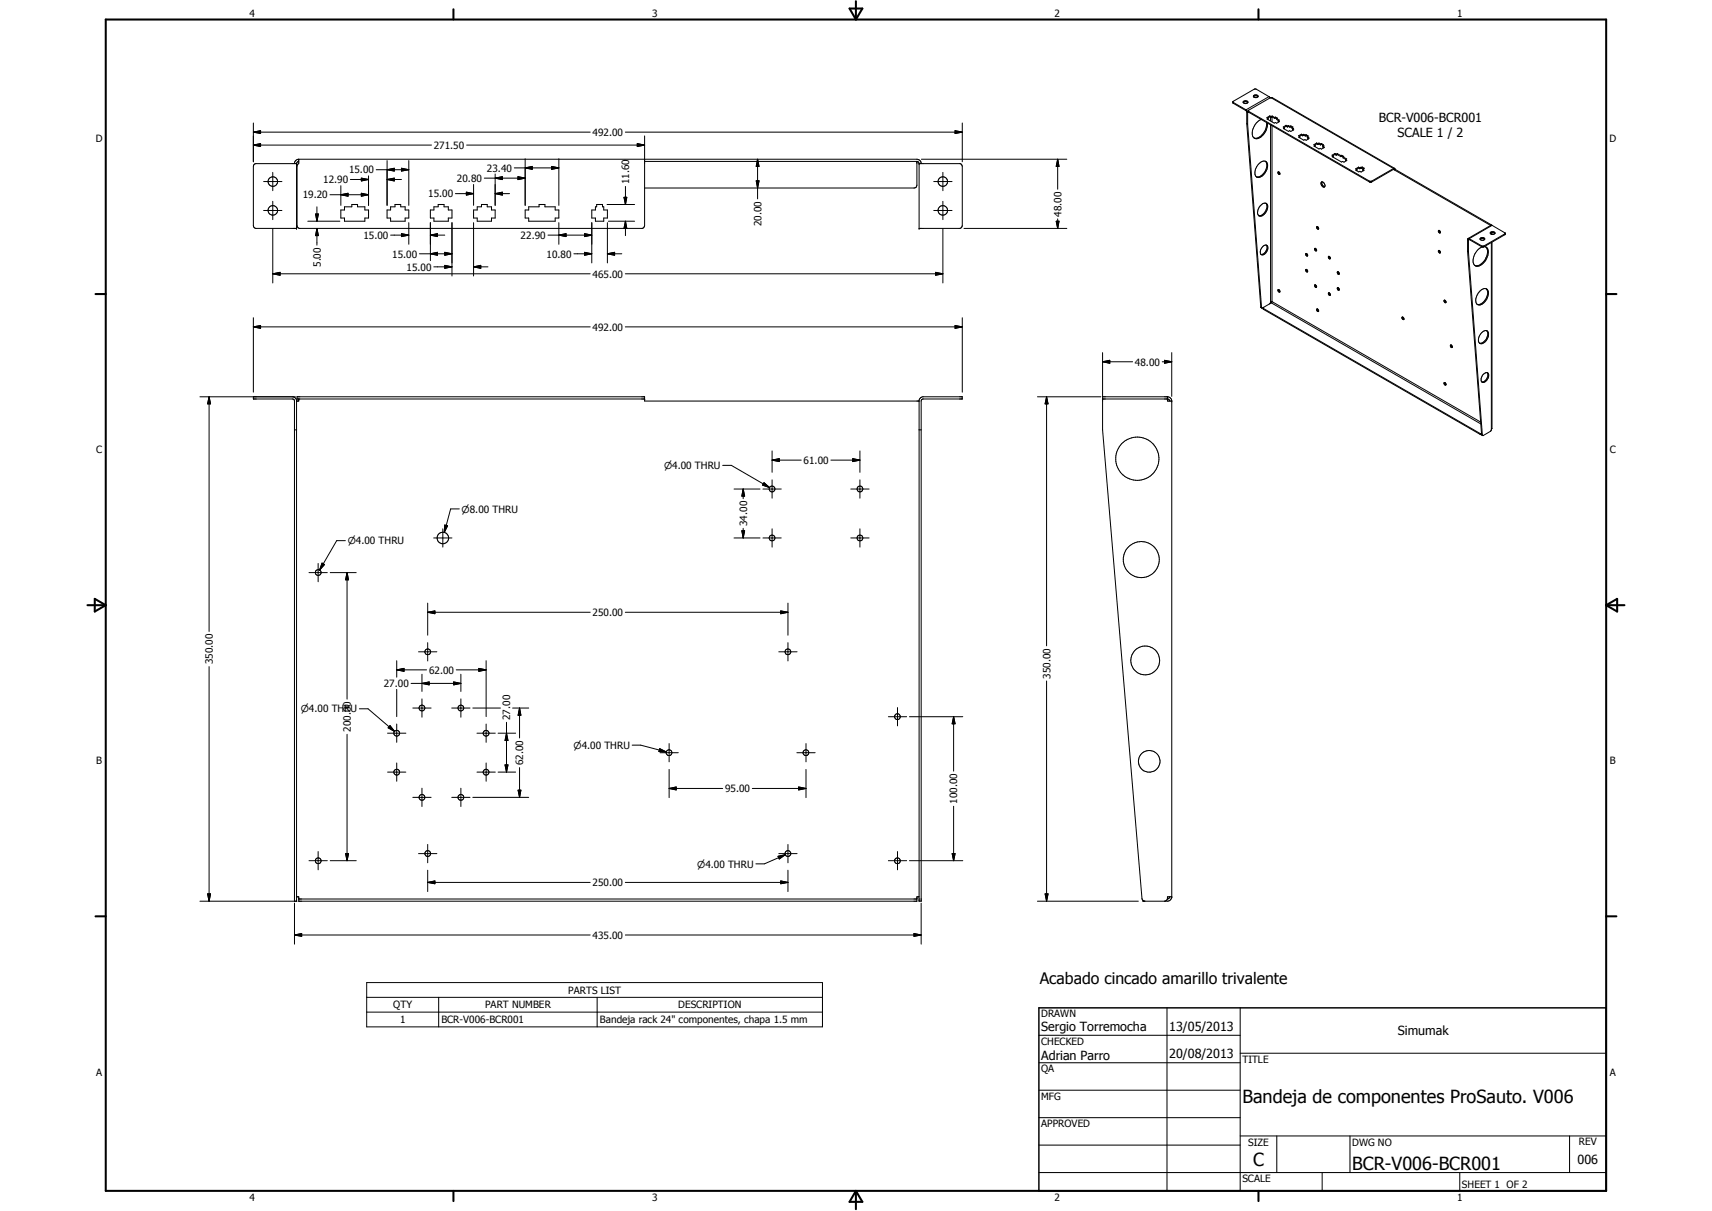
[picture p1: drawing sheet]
<svg xmlns="http://www.w3.org/2000/svg" width="594mm" height="420mm" viewBox="0 0 594 420" stroke-linecap="round" stroke-linejoin="round" font-family="sans-serif">
<g fill="none" stroke="#000" stroke-width=".35">
<path d="M427.8 35.4l.2 .2M428 35.6v.3M428 35.9l4.4 2.5M428 35.6l4.4 2.5M431.4 35.6a1.12 1.12 0 0 1 1.6 0M431.4 35.6a1.04 1.04 0 0 0 1.6 0M431.4 35.6a.83 .83 0 0 1 .8-.7 .83 .83 0 0 1 .8 .7M432.4 38.1v.3M432.4 38.1l.5 .9M432.4 38.4l.2 .3v4.2M432.6 38.9l.3 .1M432.9 39v4.1"/>
<path d="M433.2 38.5l.1 .2M433.2 38.9l-.3 .1M433.3 38.7v.2M433.3 38.9l42 24.3M433.3 38.7l42 24.2M435 33.6a1.04 1.04 0 0 1 1.5 0M435.1 33.1a.85 .85 0 0 1 .8-.2 .85 .85 0 0 1 .6 .6 .88 .88 0 0 1-.8 .4 .88 .88 0 0 1-.7-.6zM440.3 33.5l-4.8-2.6-7.5 4.2v.8M440.3 33.5l-7.9 4.6M440.3 33.5l.5 .5M441.1 34h-.4l-7.5 4.3 .1 .6M441.1 34l.4-.1 42.4 24.5"/>
<path d="M441.1 34l42.5 24.5M87.9 45.8l2.5-.5v1zM87.9 50.3l2.5-.5v1zM87.9 42.7v13.4M87.9 45.8h116.9M87.9 50.3h61.8M88.3 56.9l14.6-.1v22.4h-14.2l-.6-.3-.2-.7v-20.5zM94.7 59.8v6.4M103.7 55.2l-1.1 .5-.4 1.1M103.7 56l-.5 .2-.3 .6M103.7 55.2h214.5l1 .5 .5 1.1M130.5 58.9h11.4"/>
<path d="M134.3 58.9l2.5-.5v1zM134.3 55.7v15.5M139.3 58.4l2.6 .5-2.6 .5zM141.9 55.7v15.5M161.9 50.3h61.8M178.5 58.3h15.4M182.2 58.3l2.5-.6v1.1zM182.2 55.1v16.1M191.4 57.7l2.5 .6-2.5 .5zM193.9 55.1v16.1M217 45.8h116.9M221.1 49.8l2.6 .5-2.6 .5z"/>
<path d="M223.7 47.2v31l-.4 .8-.4 .2h-119l-.6-.3-.2-.7v-20.5l.1-.5 .5-.4v-1.6M223.7 56h94.6l.6 .8M262.9 55.2l.5 2.5h-1zM262.9 55.2v13.8M318.2 56v8.3l-.2 .6-.8 .3h-93.5M318.9 56.8h14.3l.5 .3 .2 .6v20.5l-.4 .8-.3 .2h-14.3zM319.7 55.2h50.5M327.2 59.8v6.4M331.4 45.3l2.5 .5-2.5 .5zM333.9 42.7v13.4M367 55.2l.5 2.5h-1zM367 55.2v10.5"/>
<path d="M432.6 42.9l4.9 63.6M432.6 42.9l.3 .2M432.9 43.1l4.9 63.6M436.9 56.8a1.54 1.54 0 0 1 1.5-1 1.54 1.54 0 0 1 1.4 1.1 3.9 3.9 0 0 1-3.6 4.6 3.1 3.1 0 0 1 .4-4.4zM437.6 41.4a5.1 5.1 0 0 0-2.7 6.2l.4 .4M439.1 55.9a3.8 3.8 0 0 1-3.1 5.4M439.5 42.5a5.8 5.8 0 0 1-2.2 4.9l-1 .5-.9 .1M439.8 42.7a5.1 5.1 0 0 1-4 5.4l-.6-.2M440 41.1l-.3 .2 2.5 1.4 .4-.2 .4 .3 1-.6-.4-.3M440 41.1l-.1 .3M440.6 40.2l.5 .3M440.6 40.2l-1 .6 .4 .3"/>
<path d="M440.6 40.5l-.7 .4M440.6 40.2v.3M440.6 40.5l.5 .3M440.9 43.3v61.5l-.4 .7M440.9 40.7v1.3M441.1 40.5v.3M441.4 43.6v61.2l-.3 .3M441.4 40.6v1.7M441.4 40.3l.9 .5M441.4 40.3v.3M441.4 40.6l.9 .5M441.4 40.6l-.3 .2"/>
<path d="M441.4 40.3l-.3 .2M442.3 40.8v.3M442.6 40.6l.7 .4-.2 .2M442.6 40.6v.3M442.6 40.9l.5 .3M442.6 40.6l-.3 .2M442.6 40.9l-.3 .2M443.1 41.2l.8 .5-.3 .2M443.1 41.2v.3l.6 .4M443.6 41.9l.1 .4M443.7 59.6l.4 .8M443.7 59.6l-.2 .1v.5l.6 .2"/>
<path d="M445.7 44.3l-.4 .3 1.8 1 .4-.3 .4 .3 1-.6-.4-.2M445.7 44.3l-.1 .4M446.3 43.5l-1 .6 .4 .2M446.3 43.8l-.8 .4M446.3 43.5v.3M446.3 43.5l.4 .2M446.3 43.8l.4 .3M446.7 43.7v.4M447.1 43.9l-.4 .2M447.1 43.6v.3M447.1 43.6l-.4 .1M447.1 43.6l.5 .3"/>
<path d="M447.1 43.9l.5 .3M447.6 43.9v.3M447.9 43.7l.7 .4-.3 .1M447.9 43.7v.3M447.9 44l.5 .2M447.9 43.7l-.3 .2M447.9 44l-.3 .2M448.3 44.2l.6 .4-.4 .2M448.3 44.2v.4l.3 .1M448.5 44.8l.2 .4M451.1 47.4l-.4 .2 1.7 1 .4-.2 .5 .3 .9-.6-.4-.3M451.1 47.4l-.2 .4"/>
<path d="M451.6 46.6l.4 .2M451.6 46.6l-1 .5 .5 .3M451.6 46.9l-.8 .4M451.6 46.6v.3M451.6 46.9l.4 .2M452 46.8v.3M452.4 46.9l-.4 .2M452.4 46.6v.3M452.4 46.6l-.4 .2M452.4 46.6l.6 .3M452.4 46.9l.6 .3M453 46.9v.3"/>
<path d="M453.2 46.7l.7 .5-.3 .1M453.2 46.7v.3M453.2 47l.5 .3M453.2 46.7l-.2 .2M453.2 47l-.2 .2M453.6 47.3v.3l.3 .2M453.6 47.3l.6 .3-.4 .2M453.8 47.8l.2 .5M456.3 50.5l-.3 .2 1.7 1 .4-.2 .4 .2 1.1-.5-.5-.3M456.3 50.5l-.1 .3M456.9 49.6v.3M456.9 49.6l-1 .6 .4 .3"/>
<path d="M456.9 49.9l-.7 .4M456.9 49.6l.4 .3M456.9 49.9l.4 .3M457.3 49.9v.3M457.7 49.7l.5 .3M457.7 49.7v.3M457.7 50l.5 .3M457.7 50l-.4 .2M457.7 49.7l-.4 .2M458.2 50v.3M458.5 49.8l.7 .4-.2 .2M458.5 49.8v.3"/>
<path d="M458.5 50.1l.5 .2M458.5 49.8l-.3 .2M458.5 50.1l-.3 .2M459 50.4l.2 .4M459 50.4l.5 .3-.4 .2M459.1 50.9l.2 .4M462.7 54.1l-.2 .4M462.7 54.1l-.4 .3 3.2 1.8 .4-.2 .5 .3 1-.6-.5-.3M463.2 53.6l.5 .2M463.2 53.3l.5 .2M463.2 53.3l-1 .5 .5 .3M463.2 53.6l-.7 .4"/>
<path d="M463.2 53.3v.3M463.7 53.5v.3M464 53.3v.3M464 53.6l-.3 .2M464 53.3l-.3 .2M464 53.3l1.3 .7M464 53.6l1.3 .8M465.3 54v.4M465.6 53.9l.7 .4-.3 .1M465.6 53.9v.3M465.6 54.2l.4 .2M465.6 53.9l-.3 .1"/>
<path d="M465.6 54.2l-.3 .2M466 54.4l1.3 .8-.4 .2M466 54.4v.4l1.1 .5M466.9 55.4l.2 .4M470.9 58.8l-.4 .3 1 .5 .4-.2 .4 .3 1-.6-.4-.3M470.9 58.8l-.2 .4M471.4 58l-1 .6 .5 .2M471.4 58.3l-.7 .4M471.4 58v.3M471.4 58l.4 .3M471.4 58.3l.4 .2M471.8 58.3v.2"/>
<path d="M472.3 58l.1 .1M472.3 58v.3M472.3 58.3l.1 .1M472.3 58.3l-.5 .2M472.3 58l-.5 .3M472.4 58.1v.3M472.7 58l.7 .4-.3 .1M472.7 58v.3M472.7 58.3l.4 .2M472.7 58l-.3 .1M472.7 58.3l-.3 .1M472.9 58.8l.2 .5"/>
<path d="M473.1 58.5l.2 .1-.4 .2M473.1 58.5v.2M483.6 58.8l-7.7 4.4M483.6 58.5l-7.7 4.4M483.6 58.8l.2 .1M483.7 58.7h.1M483.7 58.7l-.1 .1M483.7 58.7l.1 .2M483.8 58.9l33.4 19.3M483.9 58.4l-.3 .1M483.9 58.4l.2 .4M484.1 58.8l33.5 19.3"/>
<path d="M484.1 58.8l-.3 .1M91.5 63h6.3M91.5 73h6.3M94.7 69.8v6.4M94.7 79.4v18.8M106.8 76.8h11.1M109.5 74.3h1l-.5 2.5zM110 79.2l.5 2.5h-1zM110 71.8v5M110 79.2v5.8M114.5 67.6h13.4M118.3 67.6l2.5-.5v1z"/>
<path d="M118.3 72.9h1.2v-1.1h2.6v-.8h2v.8h2.5v1.1h1.3v2.7h-1.3v1.2h-7.1v-1.2h-1.2zM118.3 64.4v6.8M121.6 62.3h6.3M125.4 67.1l2.5 .5-2.5 .5zM125.4 61.8l2.5 .5-2.5 .5zM127.9 61v10.2M134.3 62.3l2.5-.5v1zM134.3 72.9h1.2v-1.1h1.6v-.8h2v.8h1.5v1.1h1.3v2.7h-1.3v1.2h-5.1v-1.2h-1.2zM134.3 62.3h5M141.9 77.3v7.5M149.3 72.9h1.3v-1.1h1.5v-.8h2v.8h1.5v1.1h1.2v2.7h-1.2v1.2h-5v-1.2h-1.3zM149.3 77.3v13.1"/>
<path d="M156.8 77.3v18.5M158 67.2h6.3M161.8 66.7l2.5 .5-2.5 .5zM164.3 72.9h1.3v-1.1h1.5v-.8h2v.8h1.5v1.1h1.2v2.7h-1.2v1.2h-5v-1.2h-1.3zM164.3 64v7.2M164.3 77.3v18.5M168.1 61.8h14.1M171.8 67.2l2.5-.5v1zM171.8 61.8l2.5-.5v1zM171.8 60.4v10.8M171.8 67.2h5M179.7 61.3l2.5 .5-2.5 .5z"/>
<path d="M182.2 72.9h1.3v-1.1h3.6v-.8h2v.8h3.6v1.1h1.2v2.7h-1.2v1.2h-9.2v-1.2h-1.3zM193.9 77.3v7.5M205.4 77.3v13.9M207 71h2.1v.8h.4v1.1h1.3v2.7h-1.3v1.2h-2.9v-1.2h-1.2v-2.7h1.2v-1.1h.4zM210.6 71h9.6M210.8 77.3v13.9M211.1 76.8h9.1M216.5 68.5h1l-.5 2.5zM217 76.8l.5 2.4h-1zM217 64.7v6.3M217 76.8v4.9M217 76.8l.5 2.4"/>
<path d="M217 76.8l-.5 2.4M262.4 62.7h1l-.5 2.5zM324 63h6.4M324 73h6.4M327.2 69.8v6.4M327.2 79.4v18.8M334.5 79.2h35.7M366.5 76.8h1l-.5 2.4zM367 75.9v3.3M437.8 71a1.25 1.25 0 0 1 1.7-.3 1.25 1.25 0 0 1 .3 1.7 2.78 2.78 0 0 1-2.9 2.5 2.71 2.71 0 0 1 .9-3.9zM439.2 70.5a2.99 2.99 0 0 1-2.4 4.3M457.1 78.6l.5 .8"/>
<path d="M457.1 78.6a.45 .45 0 0 0-.1 .6 .45 .45 0 0 0 .6 .2M458.5 63.2a1.03 1.03 0 0 1 1.1 .6 1.03 1.03 0 0 1-.2 1.1h-.2a1.29 1.29 0 0 1-.7-1.7zM458.7 63.1a1.34 1.34 0 0 0 1 1.7M475.3 62.9h.6M475.3 62.9v.3M475.3 63.2h.6M475.9 62.9v.3M499.2 80a.46 .46 0 0 1 .5 .2 .46 .46 0 0 1-.2 .6l-.3-.3zM499.4 79.9l.4 .8M517.2 78.2h.1M517.2 78.2v.1M517.6 78.1l-8.2 4.7"/>
<path d="M517.6 78.1l.2 .1M517.8 78.2l4.5 2.6v.5M517.8 78.2l-8 4.6M94.7 95l2.5-.5v1zM94.7 95h110.1M135.5 81.6h6.4M139.3 81.1l2.6 .5-2.6 .5zM145.5 88.1h11.3M149.3 81.6l2.5-.5v1zM149.3 88.1l2.5-.6v1.1zM149.3 81.6h5M150.5 92.6h6.3"/>
<path d="M154.3 87.5l2.5 .6-2.5 .5zM154.3 92.1l2.5 .5-2.5 .5zM164.3 92.6l2.5-.5v1zM164.3 92.6h5M190.2 81.6h15.2M193.9 81.6l2.5-.5v1zM199.1 88.1h6.3M202.9 81.1l2.5 .5-2.5 .5zM202.9 87.5l2.5 .6-2.5 .5zM210.8 88.1l2.5-.6v1.1zM210.8 88.1h5M217 95h110.2"/>
<path d="M324.6 94.5l2.6 .5-2.6 .5zM438.1 85.7a1.06 1.06 0 0 1 1.5-.6 1.06 1.06 0 0 1 .2 1.7 1.58 1.58 0 0 1-2.3 1.3 2.52 2.52 0 0 1 .6-2.4zM439.4 85a2.29 2.29 0 0 1-1.8 3.3M453.1 88v.1M453.3 88l.5 .7M453.3 93.5l.5 .7M453.4 88a.44 .44 0 0 1 .4 .4 .44 .44 0 0 1-.3 .4l-.4-.7M453.4 93.5l-.3 .1v.4l.4 .4 .3-.2M453.4 88h-.3M453.4 93.5l.4 .7M456.2 86.3a.53 .53 0 0 1 .6 .1 .53 .53 0 0 1 0 .6h-.4zM456.4 86.1l.5 .8"/>
<path d="M456.4 98.8l.5 .8M456.4 98.8a.44 .44 0 0 0-.1 .6 .44 .44 0 0 0 .6 .2M461.2 88.9l.4 .8M461.2 88.9a.44 .44 0 0 0-.1 .6 .44 .44 0 0 0 .5 .2M464.3 94.3l.4 .7M464.3 99.8l.4 .7M464.3 94.3h-.1a.46 .46 0 0 0-.1 .6 .46 .46 0 0 0 .6 .1M464.3 99.8h-.1a.49 .49 0 0 0-.1 .6 .49 .49 0 0 0 .6 .2M464.3 99.8l.4 .8M499.2 86.9a.46 .46 0 0 1 .5 .3 .46 .46 0 0 1-.2 .6l-.3-.4zM499.4 86.9l.4 .7M509.3 83.1l.3 .1"/>
<path d="M509.3 83.1v4.1M509.3 87.2l4.8 63.5M509.3 87.2l.3 .1M509.4 82.8h.4M509.4 82.8l-.1 .3M509.6 83.2v4.1M509.6 87.3l4.8 63.6M509.8 83.1l4.4 2.5M509.8 82.8l4.4 2.5M509.8 82.8v.3M509.8 83.1l-.2 .1M513.6 83a1.04 1.04 0 0 0 1.6 0"/>
<path d="M513.6 83.1a1.04 1.04 0 0 1 1.6 0M513.6 83a.81 .81 0 0 1 .8-.6 .81 .81 0 0 1 .8 .6M514.2 85.6h.7M514.2 85.3h.7M514.2 85.3v.3M514.9 85.3v.3M515.1 85.6a2 2 0 0 1 1.2 3 4.9 4.9 0 0 1-3.6 3.8 1.61 1.61 0 0 1-1.5-2.2 5.6 5.6 0 0 1 3.1-4.5M515.6 85.6a4.4 4.4 0 0 1-1.3 5.7 2.51 2.51 0 0 1-2.5 .8M517.5 81.3h.2M517.5 84.2v64.9l-.4 .6-2.6 1.4M517.5 80.8v.5M517.7 80.7l1 .3"/>
<path d="M517.7 80.7l-.5 .3M517.7 84.1v64.6l-.2 .2M517.7 80.7v.6M518.7 81l-1 .3M518.7 81a.83 .83 0 0 0-.8-.6 .83 .83 0 0 0-.8 .6l.4 .3M522.2 81.2v.2M522.2 81.4l-7.3 4.2M522.2 81.2l-7.3 4.1M522.3 81.1l-.1 .1M522.3 81.3l-.1 .1M522.3 81v.1M522.3 81.3h.1"/>
<path d="M87.9 113.4l2.5-.5v1zM87.9 110.2v25.9M87.9 113.4h116.9M217 113.4h116.9M331.4 112.9l2.5 .5-2.5 .5zM333.9 110.2v25.9M437.5 106.5v.2M437.5 106.5l.3 .2M437.5 106.7h.1M437.8 106.7v.1M438.4 106.8l.1 .3M438.5 107.1v.3"/>
<path d="M438.5 106.6v.8M438.5 106.6l-.5 .3-.4-.2M438.5 107.1l75.1 43.3M438.5 107.4l75.1 43.3M440.9 104.6h.4l72.5 41.8M441.1 105.1l-2.6 1.5M441.1 105.1l72.7 42M443.7 100.5l.4 .7M443.7 100.5a.45 .45 0 0 0-.2 .5 .45 .45 0 0 0 .6 .3M443.7 100.5l.4 .8M456.9 107.2a.46 .46 0 0 1 .6 .3 .46 .46 0 0 1-.2 .6l-.4-.4zM457.1 107.2l.5 .7"/>
<path d="M461 101.6l.5 .2 .1 .6a.5 .5 0 0 1-.6-.1 .5 .5 0 0 1 0-.7zM461.2 101.6l.4 .7M486.7 110l.5 .7M486.8 110a.43 .43 0 0 0-.2 .6 .43 .43 0 0 0 .6 .2M486.8 110l.4 .8M501.3 104.1l.5 .8M501.3 104.1a.44 .44 0 0 0-.1 .6 .44 .44 0 0 0 .6 .2M503.3 119.8a.48 .48 0 0 1 .6 .2 .48 .48 0 0 1-.1 .6l-.4-.3zM503.5 119.7l.5 .7M513.5 101a1.55 1.55 0 0 1 1.7-.9 1.55 1.55 0 0 1 1.3 1.3 4.2 4.2 0 0 1-3.4 4.4 2.2 2.2 0 0 1-.5-3.4zM514.1 115.4a1.25 1.25 0 0 1 1.4-.8 1.25 1.25 0 0 1 1 1.1 3.3 3.3 0 0 1-2.7 3.6 2.3 2.3 0 0 1 .1-3.6zM515.7 100.2a3.8 3.8 0 0 1-2.9 5.5l-.2-.1"/>
<path d="M515.9 114.7a2.99 2.99 0 0 1-2.5 4.3M69.4 137.7h33.1M72.6 137.7l.5 2.4h-1.1zM72.6 137.7v81.4M87.9 137.7v.7h13.7l.6 .7v173.6M101.7 137.7l.8 .4 .4 .8v173.8M103.7 138.4v.7h-.8M223.7 138.4h-120.6v-.7h120.6v1.4h95.2M319.4 138.1l.7-.4h13.8v.7h-13.7l-.5 .7v173.6h-.8v-173.8zM360 137.7h22M363.2 137.7l.5 2.4h-1zM363.2 137.7v86.4"/>
<path d="M382.6 125.5l2.5-.5v1zM382.6 138.4h22.7l.5 .7M382.6 122.3v15.2M382.6 125.5h10.4M403.3 125.5h3.3M404.1 125l2.5 .5-2.5 .5zM405.1 137.7v1.4h1.5M406.6 122.3v15.2M501.3 132.7l.5 .8M501.3 132.7a.44 .44 0 0 0-.1 .6 .44 .44 0 0 0 .6 .2M514.7 129.9a1.03 1.03 0 0 1 .9-.6 1.03 1.03 0 0 1 1 .6 2.2 2.2 0 0 1-2.4 2.6 2.13 2.13 0 0 1 .5-2.6zM516.1 129.3a2.32 2.32 0 0 1-1.9 3.2"/>
<path d="M102.2 149.1h.7M267.9 159.6l2.5-.5v1zM267.9 156.5v7.4M267.9 159.6h10.1M288.3 159.6h10.1M295.9 159.1l2.5 .5-2.5 .5zM298.4 156.5v7.4M318.9 149.1h.8M513.6 150.7l.5 .1M513.6 150.4l.5 .1M513.6 150.4v.3M514.1 150.7l.3 .2"/>
<path d="M514.1 150.7l.4 .4M514.4 150.9l.1 .2M159.4 176.6h-3l-2.2 8.1M250.8 161.5h3l13.2 7.7M254.7 169.7h9M257.9 169.7l.5 2.4h-1zM257.9 169.7v3.3M264.7 169.7h6.4M265.1 167.5l1.9 1.7-2.4-.9zM267.9 166.5v6.3M295.2 169.7h6.4M298.4 166.5v6.3"/>
<path d="M107.2 198.7h6.4M110.4 195.5v6.3M111.8 195.4l.8 .5-1.7 1.9zM114.6 198.7h9M119.8 187.6h-3l-5.9 10.2M120.4 198.7l.5 2.5h-1zM120.4 198.7v43.9M150.5 186.6h6.3M153.7 183.5v6.3M154.3 182.2l1 .2-1.1 2.3zM254.7 186.6h9M257.4 184.1h1l-.5 2.5z"/>
<path d="M257.9 183.3v3.3M264.7 186.6h6.4M267.9 183.5v6.3M295.2 186.6h6.4M298.4 183.5v6.3M148.4 212.4l2.5-.4v.9zM148.4 209.3v11.1M148.4 212.4h56.4M217 212.4h56.4M270.9 212l2.5 .4-2.5 .5zM273.4 209.3v11.1M72.6 231.3v81.4"/>
<path d="M137.7 232.4l2.5-.5v1zM137.7 229.2v5.7M137.7 239.2v9.4M137.7 232.4h10.3M142.7 237.1h17.2M145.2 226.1h6.4M146.4 237.1l2.5-.5v1zM146.4 233.9v6M148.4 223v6.3M157.4 236.6l2.5 .5-2.5 .5zM158.3 232.4h10.4M159.9 233.9v6"/>
<path d="M166.2 231.9l2.5 .5-2.5 .5zM168.7 229.2v19.4M270.2 226.1h6.4M273.4 223v6.3M363.2 236.3v76.4M120.4 254.8v43.8M124.7 245.9h3l9.2 7.8M134.5 254.4h6.3M135.3 251.8l1.6 1.9-2.2-1.2zM137.7 251.2v6.4M143.2 245.7h6.4M146.4 242.5v6.3"/>
<path d="M156.8 245.7h6.3M159.9 242.5v6.3M164.1 245.7h9.5M165.5 254.4h6.4M168.7 251.2v6.4M172.8 254.4h6.1M175.8 254.4l.5 2.5h-1zM175.8 250.6v17.3M177.9 245.7h5.6M180.3 245.7l.5 2.5h-1zM180.3 245.7v10.3M219.4 258.5h2.9l8.9 2.4"/>
<path d="M228.9 259.8l2.3 1.1-2.6-.2zM232.2 258v6.3M279.7 258v6.3M308.3 248.7h6.3M311.4 245.5v6.3M315.6 248.7h18.5M330.9 248.7l.5 2.4h-1zM330.9 248.7v18.8M134.5 267.9h6.3M137.7 264.7v6.4M143.2 276.6h6.4M146.4 273.5v6.3"/>
<path d="M156.8 276.6h6.3M159.9 273.5v6.3M164.1 276.6h19.4M165.5 267.9h6.4M168.7 264.7v6.4M172.8 267.9h6.1M175.3 265.4h1l-.5 2.5zM179.8 274.2h1l-.5 2.4zM180.3 266.3v10.3M229 261.2h6.4M232.2 273.6l2.4-.6v1.1zM232.2 267v9.7"/>
<path d="M232.2 273.6h18.6M261.1 273.6h18.6M276.5 261.2h6.4M277.1 273l2.6 .6-2.6 .5zM279.7 267v9.7M330.9 279.7v18.9M107.2 298.6h6.4M110.4 295.4v6.4M114.6 298.6h9M119.9 296.2h1l-.5 2.4zM145.2 296.2h6.4M148.4 293v6.3"/>
<path d="M270 297.1l2.5-.6-2.1 1.5zM270.2 296.2h6.4M272.5 296.5l-7.2 3.2h-3M273.4 293v6.3M308.3 298.6h6.3M311.4 295.4v6.4M315.6 298.6h18.5M330.4 296.2h1l-.5 2.4zM69.4 312.7h33.7M72 310.1h1.1l-.5 2.6zM102.2 313.4v14.2M102.9 311.1h.8v1.6h214.5v-1.6h.7"/>
<path d="M103.7 311.9h214.5M148.4 306.2l2.5-.6v1zM148.4 301.9v7.4M148.4 306.2h56.4M217 306.2h56.4M270.9 305.6l2.5 .6-2.5 .4zM273.4 301.9v7.4M319.7 313.4v14.2M360 312.7h35M362.7 310.1h1l-.5 2.6zM396.6 312.4v.3h8.5l.8-.3 .7-1v-172.5l-.5-.8-.7-.4h-22.8v11.4l13.7 162.6 .4 .8 .6 .2M405.1 311.9l-.4 .5-.6 .3"/>
<path d="M405.8 311.1v.4l-.7 .4M406.6 311.1h-1.5v.8M102.2 324.4l2.5-.5v1zM102.2 324.4h102.6M217 324.4h102.7M317.2 323.9l2.5 .5-2.5 .5zM127.2 340.9h158.2v15.4h-158.2zM127.2 346h158.2M127.2 351.2h158.2M152.2 346v10.3M207.2 346v10.3M360.5 359.2h69.9"/>
<path d="M405 349.7v63.5M430.4 349.7v63.5M360.5 368.7h69.9M360.5 378.2h69.9M430.4 365.4h127M360.5 387.8h69.9M360.5 397.3h69.9M430.4 394.1h127M443.1 394.1v12.7M468.5 394.1v12.7M544.7 394.1v12.7M360.5 406.8h196.9"/>
<path d="M458.8 406.8v6.4M506.6 406.8v6.4"/>
<circle cx="94.7" cy="63" r="1.65"/>
<circle cx="94.7" cy="73" r="1.66"/>
<circle cx="327.2" cy="73" r="1.64"/>
<circle cx="327.2" cy="63" r="1.66"/>
<circle cx="394.6" cy="159.2" r="7.5"/>
<circle cx="267.9" cy="169.7" r="1"/>
<circle cx="298.4" cy="169.7" r="1"/>
<circle cx="110.4" cy="198.6" r="1.01"/>
<circle cx="153.7" cy="186.6" r="1.99"/>
<circle cx="267.9" cy="186.7" r="1"/>
<circle cx="298.4" cy="186.6" r=".98"/>
<circle cx="396" cy="194.1" r="6.2"/>
<circle cx="148.4" cy="226.2" r="1"/>
<circle cx="273.4" cy="226.1" r=".98"/>
<circle cx="397.4" cy="229.1" r="5"/>
<circle cx="137.7" cy="254.4" r="1.01"/>
<circle cx="146.4" cy="245.6" r="1"/>
<circle cx="159.9" cy="245.6" r="1.01"/>
<circle cx="168.7" cy="254.4" r="1"/>
<circle cx="311.4" cy="248.7" r="1.01"/>
<circle cx="137.7" cy="267.9" r="1"/>
<circle cx="146.4" cy="276.6" r="1"/>
<circle cx="159.9" cy="276.6" r="1.01"/>
<circle cx="168.7" cy="267.9" r=".99"/>
<circle cx="232.2" cy="261.1" r="1.01"/>
<circle cx="279.7" cy="261.1" r="1.01"/>
<circle cx="398.8" cy="264.2" r="3.8"/>
<circle cx="110.4" cy="298.7" r=".99"/>
<circle cx="148.4" cy="296.1" r="1.01"/>
<circle cx="273.4" cy="296.1" r="1.01"/>
<circle cx="311.4" cy="298.7" r="1.01"/>
</g>
<g fill="#000">
<circle cx="102.9" cy="56.8" r=".18"/>
<circle cx="318.2" cy="56" r=".18"/>
<circle cx="318.9" cy="56.8" r=".18"/>
<circle cx="102.9" cy="79.2" r=".18"/>
<circle cx="318.9" cy="79.2" r=".18"/>
<circle cx="103.7" cy="138.4" r=".18"/>
<circle cx="223.7" cy="138.4" r=".18"/>
<circle cx="382.6" cy="138.4" r=".18"/>
<circle cx="405.1" cy="138.4" r=".18"/>
<circle cx="406.6" cy="139.1" r=".18"/>
<circle cx="406.6" cy="311.1" r=".18"/>
</g>
<g fill="none" stroke="#000" stroke-width=".71">
<path d="M36.7 6.8h520.7v406.4h-520.7zM157.3 3.2v3.6M294.8 3h4.4l-2.2 3.8zM297 .4v6.4M436.7 3.2v3.6M33.1 102h3.6M557.4 102h3.5M30.3 210h6.4M32.9 207.8l3.8 2.2-3.8 2.2zM557.4 210h6.3M557.4 210l3.8-2.2v4.4zM33.1 317.9h3.6"/>
<path d="M557.4 317.9h3.5M157.3 413.2v3.5M297 413.2v6.3M297 413.2l2.2 3.8h-4.4zM436.7 413.2v3.5"/>
</g>
<path d="M360.5 349.7h196.9v63.5h-196.9z" fill="none" stroke="#000" stroke-width=".51"/>
<g fill="#000">
<path d="M87.9 45.8l2.5-.5v1zM87.9 50.3l2.5-.5v1zM134.3 58.9l2.5-.5v1zM139.3 58.4l2.6 .5-2.6 .5zM182.2 58.3l2.5-.6v1.1zM191.4 57.7l2.5 .6-2.5 .5zM221.1 49.8l2.6 .5-2.6 .5zM262.9 55.2l.5 2.5h-1zM331.4 45.3l2.5 .5-2.5 .5zM367 55.2l.5 2.5h-1zM109.5 74.3h1l-.5 2.5zM118.3 67.6l2.5-.5v1z"/>
<path d="M125.4 67.1l2.5 .5-2.5 .5zM125.4 61.8l2.5 .5-2.5 .5zM134.3 62.3l2.5-.5v1zM161.8 66.7l2.5 .5-2.5 .5zM171.8 67.2l2.5-.5v1zM171.8 61.8l2.5-.5v1zM179.7 61.3l2.5 .5-2.5 .5zM216.5 68.5h1l-.5 2.5zM217 76.8l.5 2.4h-1zM262.4 62.7h1l-.5 2.5zM366.5 76.8h1l-.5 2.4zM94.7 95l2.5-.5v1z"/>
<path d="M110 79.2l.5 2.5h-1zM139.3 81.1l2.6 .5-2.6 .5zM149.3 81.6l2.5-.5v1zM149.3 88.1l2.5-.6v1.1zM154.3 87.5l2.5 .6-2.5 .5zM154.3 92.1l2.5 .5-2.5 .5zM164.3 92.6l2.5-.5v1zM193.9 81.6l2.5-.5v1zM202.9 81.1l2.5 .5-2.5 .5zM202.9 87.5l2.5 .6-2.5 .5zM210.8 88.1l2.5-.6v1.1zM324.6 94.5l2.6 .5-2.6 .5z"/>
<path d="M87.9 113.4l2.5-.5v1zM331.4 112.9l2.5 .5-2.5 .5zM382.6 125.5l2.5-.5v1zM404.1 125l2.5 .5-2.5 .5zM72.6 137.7l.5 2.4h-1.1zM267.9 159.6l2.5-.5v1zM363.2 137.7l.5 2.4h-1zM257.9 169.7l.5 2.4h-1zM265.1 167.5l1.9 1.7-2.4-.9zM295.9 159.1l2.5 .5-2.5 .5zM111.8 195.4l.8 .5-1.7 1.9zM154.3 182.2l1 .2-1.1 2.3z"/>
<path d="M257.4 184.1h1l-.5 2.5zM120.4 198.7l.5 2.5h-1zM148.4 212.4l2.5-.4v.9zM270.9 212l2.5 .4-2.5 .5zM137.7 232.4l2.5-.5v1zM146.4 237.1l2.5-.5v1zM157.4 236.6l2.5 .5-2.5 .5zM166.2 231.9l2.5 .5-2.5 .5zM135.3 251.8l1.6 1.9-2.2-1.2zM175.8 254.4l.5 2.5h-1zM180.3 245.7l.5 2.5h-1zM330.9 248.7l.5 2.4h-1z"/>
<path d="M175.3 265.4h1l-.5 2.5zM179.8 274.2h1l-.5 2.4zM228.9 259.8l2.3 1.1-2.6-.2zM232.2 273.6l2.4-.6v1.1zM277.1 273l2.6 .6-2.6 .5zM119.9 296.2h1l-.5 2.4zM270 297.1l2.5-.6-2.1 1.5zM330.4 296.2h1l-.5 2.4zM72 310.1h1.1l-.5 2.6zM148.4 306.2l2.5-.6v1zM270.9 305.6l2.5 .6-2.5 .4zM362.7 310.1h1l-.5 2.6z"/>
<path d="M102.2 324.4l2.5-.5v1zM317.2 323.9l2.5 .5-2.5 .5z"/>
</g>
<g font-size="6.3">
<text x="431.1" y="382.6">Bandeja de componentes ProSauto. V006</text>
<text x="434.8" y="404.7">C</text>
<text x="469.2" y="406">BCR-V006-BCR001</text>
</g>
<text font-size="5.5" x="360.8" y="341.5">Acabado cincado amarillo trivalente</text>
<g font-size="4.4">
<text x="478.4" y="42.2">BCR-V006-BCR001</text>
<text x="485" y="47.4">SCALE 1 / 2</text>
<text x="361.3" y="357.5">Sergio Torremocha</text>
<text x="405.7" y="357.7">13/05/2013</text>
<text x="485" y="359.2">Simumak</text>
<text x="361.3" y="367.9">Adrian Parro</text>
<text x="405.7" y="367.2">20/08/2013</text>
<text x="547.4" y="403.9">006</text>
</g>
<g font-size="3.5">
<text x="86.6" y="5.8">4</text>
<text x="226.3" y="5.8">3</text>
<text x="365.9" y="5.8">2</text>
<text x="505.6" y="5.8">1</text>
<text x="205.6" y="47.1">492.00</text>
<text x="33.3" y="49.4">D</text>
<text x="150.5" y="51.6">271.50</text>
<text x="558.5" y="49.4">D</text>
<text x="169" y="59.5">23.40</text>
<text x="112.2" y="63.6">12.90</text>
<text x="121.1" y="60.2">15.00</text>
<text x="158.6" y="63.1">20.80</text>
<text x="218.3" y="63.9" transform="rotate(-90 218.3 63.9)">11.60</text>
<text x="105.1" y="68.8">19.20</text>
<text x="148.6" y="68.5">15.00</text>
<text x="368.3" y="75.2" transform="rotate(-90 368.3 75.2)">48.00</text>
<text x="126.1" y="82.9">15.00</text>
<text x="180.7" y="82.9">22.90</text>
<text x="264.2" y="78.5" transform="rotate(-90 264.2 78.5)">20.00</text>
<text x="136.1" y="89.4">15.00</text>
<text x="189.6" y="89.4">10.80</text>
<text x="111.3" y="92.6" transform="rotate(-90 111.3 92.6)">5.00</text>
<text x="141.1" y="93.9">15.00</text>
<text x="205.6" y="96.3">465.00</text>
<text x="205.6" y="114.7">492.00</text>
<text x="393.8" y="126.8">48.00</text>
<text x="33.4" y="157.3">C</text>
<text x="278.8" y="161">61.00</text>
<text x="558.6" y="157.3">C</text>
<text x="259.2" y="182.5" transform="rotate(-90 259.2 182.5)">34.00</text>
<text x="205.6" y="213.7">250.00</text>
<text x="73.9" y="230.5" transform="rotate(-90 73.9 230.5)">350.00</text>
<text x="148.9" y="233.7">62.00</text>
<text x="133.2" y="238.3">27.00</text>
<text x="364.5" y="235.5" transform="rotate(-90 364.5 235.5)">350.00</text>
<text x="177.1" y="249.9" transform="rotate(-90 177.1 249.9)">27.00</text>
<text x="121.7" y="254" transform="rotate(-90 121.7 254)">200.00</text>
<text x="33.4" y="265.2">B</text>
<text x="181.6" y="265.5" transform="rotate(-90 181.6 265.5)">62.00</text>
<text x="558.6" y="265.2">B</text>
<text x="251.6" y="274.8">95.00</text>
<text x="332.2" y="278.9" transform="rotate(-90 332.2 278.9)">100.00</text>
<text x="205.6" y="307.4">250.00</text>
<text x="205.6" y="325.7">435.00</text>
<text x="197.2" y="344.8">PARTS LIST</text>
<text x="136.5" y="349.9">QTY</text>
<text x="168.4" y="349.8">PART NUMBER</text>
<text x="235.4" y="349.9">DESCRIPTION</text>
<text x="361.3" y="353">DRAWN</text>
<text x="138.8" y="355">1</text>
<text x="153.2" y="355">BCR-V006-BCR001</text>
<text x="208.1" y="355">Bandeja rack 24&quot; componentes, chapa 1.5 mm</text>
<text x="361.3" y="362.5">CHECKED</text>
<text x="431.1" y="368.7">TITLE</text>
<text x="33.4" y="373.2">A</text>
<text x="361.3" y="372.1">QA</text>
<text x="558.6" y="373.2">A</text>
<text x="361.3" y="381.6">MFG</text>
<text x="361.3" y="391.1">APPROVED</text>
<text x="433.1" y="397.5">SIZE</text>
<text x="469.2" y="397.5">DWG NO</text>
<text x="547.9" y="397.4">REV</text>
<text x="431.1" y="410.2">SCALE</text>
<text x="507.3" y="412.3">SHEET 1 OF 2</text>
<text x="86.6" y="416.7">4</text>
<text x="226.3" y="416.7">3</text>
<text x="365.9" y="416.7">2</text>
<text x="505.6" y="416.7">1</text>
</g>
<g font-size="3.3">
<text x="230.5" y="162.8">n4.00 THRU</text>
<text x="160.2" y="177.9">n8.00 THRU</text>
<text x="120.7" y="188.8">n4.00 THRU</text>
<text x="104.4" y="247.2">n4.00 THRU</text>
<text x="199" y="259.8">n4.00 THRU</text>
<text x="241.9" y="301">n4.00 THRU</text>
</g>
</svg>
